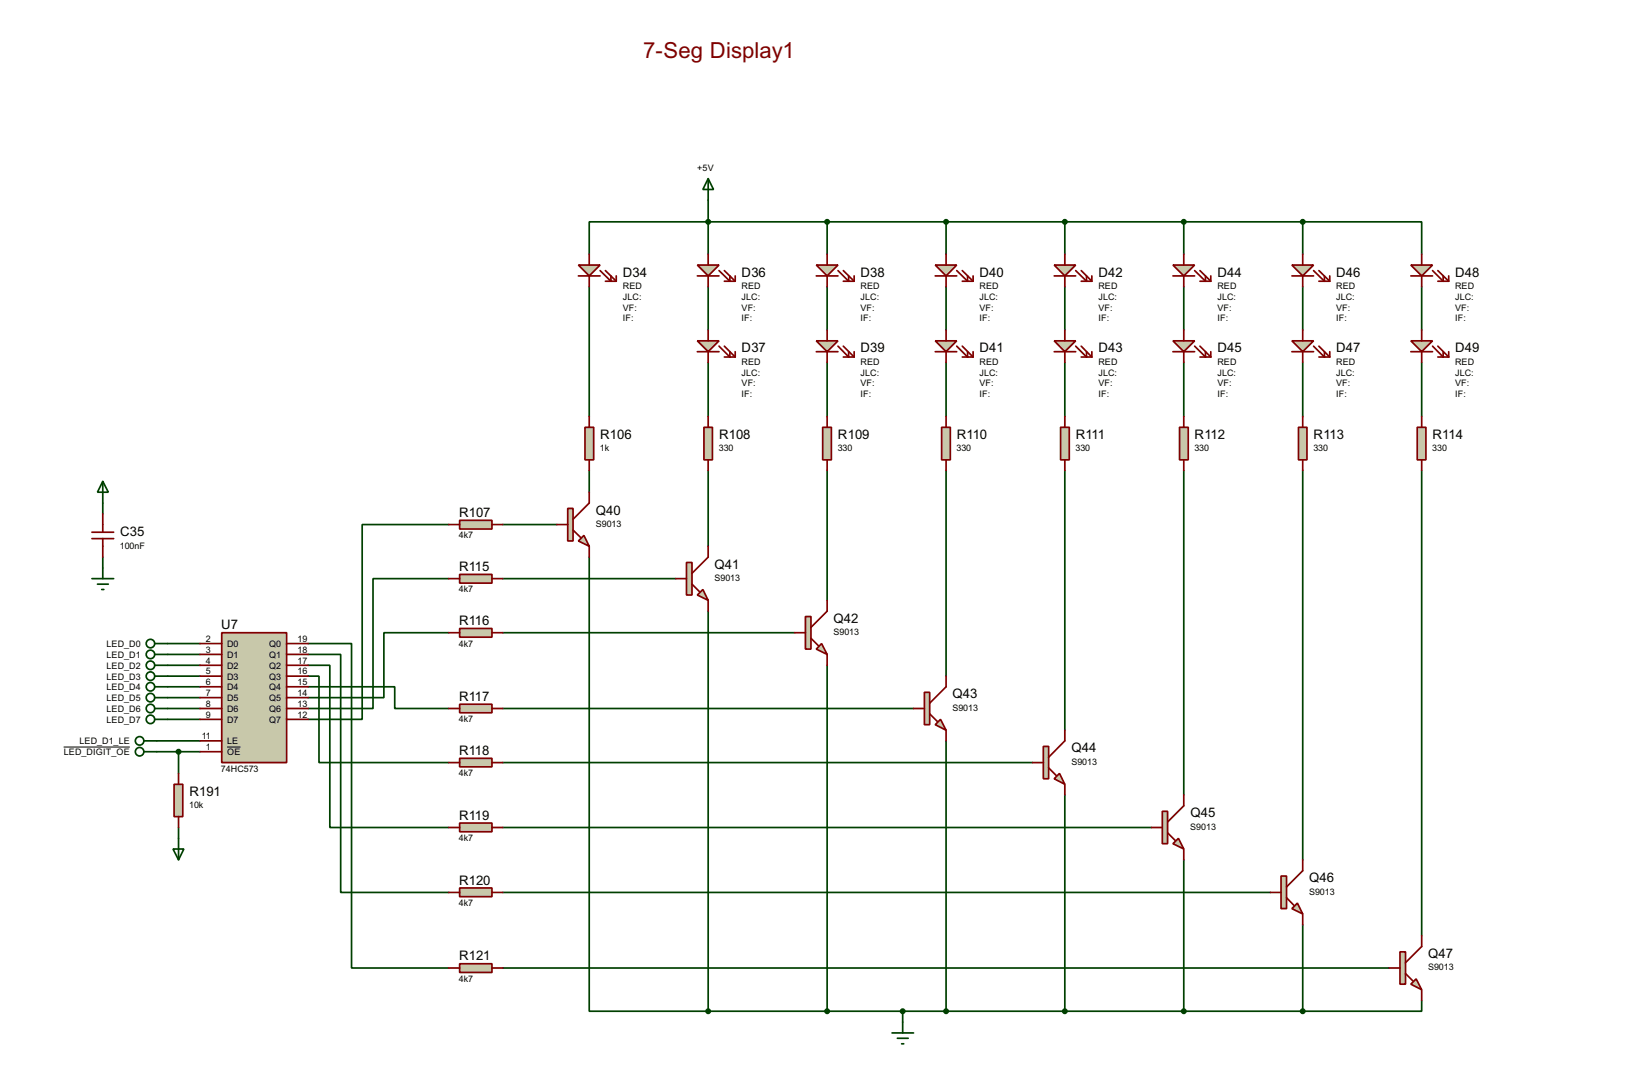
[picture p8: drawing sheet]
<svg xmlns="http://www.w3.org/2000/svg" width="383mm" height="256mm" viewBox="0 0 383 256" stroke-linecap="round" stroke-linejoin="round" font-family="sans-serif">
<g fill="none" stroke="#004000" stroke-width=".4">
<path d="M166.4 47v12.7M194.4 52.1v7.6M222.3 52.1v7.6M250.2 52.1v7.6M278.2 52.1v7.6M306.1 52.1h28v7.6M306.1 52.1h-167.6v7.6M306.1 52.1v7.6M138.5 67.4v30.4M166.4 67.4v10.1M194.4 67.4v10.1M222.3 67.4v10.1"/>
<path d="M250.2 67.4v10.1M278.2 67.4v10.1M306.1 67.4v10.1M334.1 67.4v10.1M166.4 85.1v12.7M194.4 85.1v12.7M222.3 85.1v12.7M250.2 85.1v12.7M278.2 85.1v12.7M306.1 85.1v12.7M334.1 85.1v12.7M24.2 118.2v2.5"/>
<path d="M138.5 110.5v5.1M166.4 110.5v17.8M194.4 110.5v30.5M222.3 110.5v48.3M250.2 110.5v61M278.2 110.5v76.2M306.1 110.5v91.5M334.1 110.5v109.3M24.2 130.9v2.5M105.5 135.9h-17.8v30.5h-15.3M105.5 123.2h-20.4v45.8h-12.7M118.2 123.2h12.7"/>
<path d="M118.2 135.9h40.6M138.5 130.9v106.6h27.9M39.4 151.2h7.6M39.4 153.7h7.6M39.4 156.3h7.6M39.4 158.8h7.6M72.4 151.2h10.2v76.2h22.9M72.4 153.7h7.7v55.9h25.4M72.4 156.3h5.1v38.1h28M72.4 158.8h2.6v20.3h30.5M105.5 148.6h-15.3v15.3h-17.8M118.2 148.6h68.5"/>
<path d="M166.4 143.6v93.9M194.4 156.3v81.2M36.9 174h10.1M36.9 176.6h10.1M39.4 166.4h7.6M39.4 161.3h7.6M39.4 163.9h7.6M39.4 169h7.6M42 176.6v5.1M72.4 161.3h20.4v5.1h12.7M118.2 166.4h96.5M118.2 179.1h124.4"/>
<path d="M222.3 174v63.5M42 194.4v2.5M118.2 194.4h152.4M250.2 186.7v50.8M118.2 209.6h180.3M278.2 202v35.5M306.1 217.2v20.3M118.2 227.4h208.2M166.4 237.5h139.7M212.1 237.5v2.6M334.1 235v2.5h-28"/>
</g>
<path d="M135.9 62.3h5.1l-2.5 2.5z" fill="#c8c8aa" stroke="#800000" stroke-width=".4"/>
<path d="M138.5 59.7v2.6M135.9 64.8h5.1M138.5 64.8v2.6M141 63.6l2.6 2.5v-1.3M142.3 63.6l2.5 2.5M142.3 66.1h2.5M144.8 64.8v1.3" fill="none" stroke="#800000" stroke-width=".4"/>
<path d="M135.9 127.1l1.3-1.3 1.3 2.5z" fill="#c8c8aa" stroke="#800000" stroke-width=".4"/>
<path d="M133.4 119.4h1.3v7.7h-1.3z" fill="#c8c8aa" stroke="#800000" stroke-width=".4"/>
<path d="M138.5 115.6v2.6l-3.8 3.8M130.9 123.2h2.5M134.7 124.5l1.8 1.8M138.5 128.3v2.6" fill="none" stroke="#800000" stroke-width=".4"/>
<path d="M137.5 100.4h2v7.6h-2z" fill="#c8c8aa" stroke="#800000" stroke-width=".4"/>
<path d="M138.5 97.8v2.6M138.5 108v2.5" fill="none" stroke="#800000" stroke-width=".4"/>
<path d="M108 122.2h7.6v2.1h-7.6z" fill="#c8c8aa" stroke="#800000" stroke-width=".4"/>
<path d="M105.5 123.2h2.5M115.6 123.2h2.6" fill="none" stroke="#800000" stroke-width=".4"/>
<path d="M163.9 62.3h5.1l-2.6 2.5z" fill="#c8c8aa" stroke="#800000" stroke-width=".4"/>
<path d="M166.4 59.7v2.6M163.9 64.8h5.1M166.4 64.8v2.6M169 63.6l2.5 2.5v-1.3M170.2 63.6l2.6 2.5M170.2 66.1h2.6M172.8 64.8v1.3" fill="none" stroke="#800000" stroke-width=".4"/>
<path d="M163.9 80.1h5.1l-2.6 2.5z" fill="#c8c8aa" stroke="#800000" stroke-width=".4"/>
<path d="M166.4 77.5v2.6M163.9 82.6h5.1M166.4 82.6v2.5M169 81.3l2.5 2.6v-1.3M170.2 81.3l2.6 2.6M170.2 83.9h2.6M172.8 82.6v1.3" fill="none" stroke="#800000" stroke-width=".4"/>
<path d="M163.9 139.8l1.3-1.3 1.2 2.5z" fill="#c8c8aa" stroke="#800000" stroke-width=".4"/>
<path d="M161.3 132.1h1.3v7.7h-1.3z" fill="#c8c8aa" stroke="#800000" stroke-width=".4"/>
<path d="M158.8 135.9h2.5M162.6 137.2l1.8 1.8M166.4 128.3v2.6l-3.8 3.8M166.4 141v2.6" fill="none" stroke="#800000" stroke-width=".4"/>
<path d="M165.4 100.4h2v7.6h-2z" fill="#c8c8aa" stroke="#800000" stroke-width=".4"/>
<path d="M166.4 97.8v2.6M166.4 108v2.5" fill="none" stroke="#800000" stroke-width=".4"/>
<path d="M191.8 62.3h5.1l-2.5 2.5z" fill="#c8c8aa" stroke="#800000" stroke-width=".4"/>
<path d="M194.4 59.7v2.6M191.8 64.8h5.1M194.4 64.8v2.6M196.9 63.6l2.5 2.5v-1.3M198.2 63.6l2.5 2.5M198.2 66.1h2.5M200.7 64.8v1.3" fill="none" stroke="#800000" stroke-width=".4"/>
<path d="M191.8 80.1h5.1l-2.5 2.5z" fill="#c8c8aa" stroke="#800000" stroke-width=".4"/>
<path d="M194.4 77.5v2.6M191.8 82.6h5.1M194.4 82.6v2.5M196.9 81.3l2.5 2.6v-1.3M198.2 81.3l2.5 2.6M198.2 83.9h2.5M200.7 82.6v1.3" fill="none" stroke="#800000" stroke-width=".4"/>
<path d="M193.1 151.2l1.3 2.5-2.6-1.2z" fill="#c8c8aa" stroke="#800000" stroke-width=".4"/>
<path d="M189.3 144.8h1.3v7.7h-1.3z" fill="#c8c8aa" stroke="#800000" stroke-width=".4"/>
<path d="M186.7 148.6h2.6M190.6 149.9l1.7 1.8M194.4 141v2.6l-3.8 3.8M194.4 153.7v2.6" fill="none" stroke="#800000" stroke-width=".4"/>
<path d="M193.3 100.4h2.1v7.6h-2.1z" fill="#c8c8aa" stroke="#800000" stroke-width=".4"/>
<path d="M194.4 97.8v2.6M194.4 108v2.5" fill="none" stroke="#800000" stroke-width=".4"/>
<path d="M219.8 62.3h5l-2.5 2.5z" fill="#c8c8aa" stroke="#800000" stroke-width=".4"/>
<path d="M222.3 59.7v2.6M219.8 64.8h5M222.3 64.8v2.6M224.8 63.6l2.6 2.5v-1.3M226.1 63.6l2.6 2.5M226.1 66.1h2.6M228.7 64.8v1.3" fill="none" stroke="#800000" stroke-width=".4"/>
<path d="M219.8 80.1h5l-2.5 2.5z" fill="#c8c8aa" stroke="#800000" stroke-width=".4"/>
<path d="M222.3 77.5v2.6M219.8 82.6h5M222.3 82.6v2.5M224.8 81.3l2.6 2.6v-1.3M226.1 81.3l2.6 2.6M226.1 83.9h2.6M228.7 82.6v1.3" fill="none" stroke="#800000" stroke-width=".4"/>
<path d="M219.8 170.2l1.2-1.2 1.3 2.5z" fill="#c8c8aa" stroke="#800000" stroke-width=".4"/>
<path d="M217.2 162.6h1.3v7.6h-1.3z" fill="#c8c8aa" stroke="#800000" stroke-width=".4"/>
<path d="M222.3 158.8v2.5l-3.8 3.9M214.7 166.4h2.5M218.5 167.7l1.8 1.8M222.3 171.5v2.5" fill="none" stroke="#800000" stroke-width=".4"/>
<path d="M221.3 100.4h2v7.6h-2z" fill="#c8c8aa" stroke="#800000" stroke-width=".4"/>
<path d="M222.3 97.8v2.6M222.3 108v2.5" fill="none" stroke="#800000" stroke-width=".4"/>
<path d="M247.7 62.3h5.1l-2.6 2.5z" fill="#c8c8aa" stroke="#800000" stroke-width=".4"/>
<path d="M250.2 59.7v2.6M247.7 64.8h5.1M250.2 64.8v2.6M252.8 63.6l2.5 2.5v-1.3M254.1 63.6l2.5 2.5M254.1 66.1h2.5M256.6 64.8v1.3" fill="none" stroke="#800000" stroke-width=".4"/>
<path d="M247.7 80.1h5.1l-2.6 2.5z" fill="#c8c8aa" stroke="#800000" stroke-width=".4"/>
<path d="M250.2 77.5v2.6M247.7 82.6h5.1M250.2 82.6v2.5M252.8 81.3l2.5 2.6v-1.3M254.1 81.3l2.5 2.6M254.1 83.9h2.5M256.6 82.6v1.3" fill="none" stroke="#800000" stroke-width=".4"/>
<path d="M247.7 182.9l1.3-1.2 1.2 2.5z" fill="#c8c8aa" stroke="#800000" stroke-width=".4"/>
<path d="M245.2 175.3h1.2v7.6h-1.2z" fill="#c8c8aa" stroke="#800000" stroke-width=".4"/>
<path d="M242.6 179.1h2.6M250.2 171.5v2.5l-3.8 3.9M246.4 180.4l1.8 1.8M250.2 184.2v2.5" fill="none" stroke="#800000" stroke-width=".4"/>
<path d="M249.2 100.4h2.1v7.6h-2.1z" fill="#c8c8aa" stroke="#800000" stroke-width=".4"/>
<path d="M250.2 97.8v2.6M250.2 108v2.5" fill="none" stroke="#800000" stroke-width=".4"/>
<path d="M275.6 62.3h5.1l-2.5 2.5z" fill="#c8c8aa" stroke="#800000" stroke-width=".4"/>
<path d="M278.2 59.7v2.6M275.6 64.8h5.1M278.2 64.8v2.6M280.7 63.6l2.6 2.5v-1.3M282 63.6l2.5 2.5M282 66.1h2.5M284.5 64.8v1.3" fill="none" stroke="#800000" stroke-width=".4"/>
<path d="M275.6 80.1h5.1l-2.5 2.5z" fill="#c8c8aa" stroke="#800000" stroke-width=".4"/>
<path d="M278.2 77.5v2.6M275.6 82.6h5.1M278.2 82.6v2.5M280.7 81.3l2.6 2.6v-1.3M282 81.3l2.5 2.6M282 83.9h2.5M284.5 82.6v1.3" fill="none" stroke="#800000" stroke-width=".4"/>
<path d="M275.6 198.2l1.3-1.3 1.3 2.5z" fill="#c8c8aa" stroke="#800000" stroke-width=".4"/>
<path d="M273.1 190.6h1.3v7.6h-1.3z" fill="#c8c8aa" stroke="#800000" stroke-width=".4"/>
<path d="M270.6 194.4h2.5M274.4 195.6l1.8 1.8M278.2 186.7v2.6l-3.8 3.8M278.2 199.4v2.6" fill="none" stroke="#800000" stroke-width=".4"/>
<path d="M277.2 100.4h2v7.6h-2z" fill="#c8c8aa" stroke="#800000" stroke-width=".4"/>
<path d="M278.2 97.8v2.6M278.2 108v2.5" fill="none" stroke="#800000" stroke-width=".4"/>
<path d="M303.6 62.3h5.1l-2.6 2.5z" fill="#c8c8aa" stroke="#800000" stroke-width=".4"/>
<path d="M306.1 59.7v2.6M303.6 64.8h5.1M306.1 64.8v2.6M308.7 63.6l2.5 2.5v-1.3M309.9 63.6l2.6 2.5M309.9 66.1h2.6M312.5 64.8v1.3" fill="none" stroke="#800000" stroke-width=".4"/>
<path d="M303.6 80.1h5.1l-2.6 2.5z" fill="#c8c8aa" stroke="#800000" stroke-width=".4"/>
<path d="M306.1 77.5v2.6M303.6 82.6h5.1M306.1 82.6v2.5M308.7 81.3l2.5 2.6v-1.3M309.9 81.3l2.6 2.6M309.9 83.9h2.6M312.5 82.6v1.3" fill="none" stroke="#800000" stroke-width=".4"/>
<path d="M303.6 213.4l1.3-1.3 1.2 2.6z" fill="#c8c8aa" stroke="#800000" stroke-width=".4"/>
<path d="M301 205.8h1.3v7.6h-1.3z" fill="#c8c8aa" stroke="#800000" stroke-width=".4"/>
<path d="M298.5 209.6h2.5M302.3 210.9l1.8 1.8M306.1 202v2.5l-3.8 3.8M306.1 214.7v2.5" fill="none" stroke="#800000" stroke-width=".4"/>
<path d="M305.1 100.4h2v7.6h-2z" fill="#c8c8aa" stroke="#800000" stroke-width=".4"/>
<path d="M306.1 97.8v2.6M306.1 108v2.5" fill="none" stroke="#800000" stroke-width=".4"/>
<path d="M331.5 62.3h5.1l-2.5 2.5z" fill="#c8c8aa" stroke="#800000" stroke-width=".4"/>
<path d="M334.1 59.7v2.6M331.5 64.8h5.1M334.1 64.8v2.6M336.6 63.6l2.5 2.5v-1.3M337.9 63.6l2.5 2.5M337.9 66.1h2.5M340.4 64.8v1.3" fill="none" stroke="#800000" stroke-width=".4"/>
<path d="M331.5 231.2l1.3-1.3 1.3 2.6z" fill="#c8c8aa" stroke="#800000" stroke-width=".4"/>
<path d="M329 223.6h1.3v7.6h-1.3z" fill="#c8c8aa" stroke="#800000" stroke-width=".4"/>
<path d="M334.1 219.8v2.5l-3.8 3.8M326.4 227.4h2.6M330.3 228.7l1.7 1.7M334.1 232.5v2.5" fill="none" stroke="#800000" stroke-width=".4"/>
<path d="M333 100.4h2.1v7.6h-2.1z" fill="#c8c8aa" stroke="#800000" stroke-width=".4"/>
<path d="M334.1 97.8v2.6M334.1 108v2.5" fill="none" stroke="#800000" stroke-width=".4"/>
<path d="M108 134.9h7.6v2.1h-7.6z" fill="#c8c8aa" stroke="#800000" stroke-width=".4"/>
<path d="M105.5 135.9h2.5M115.6 135.9h2.6" fill="none" stroke="#800000" stroke-width=".4"/>
<path d="M108 147.6h7.6v2.1h-7.6z" fill="#c8c8aa" stroke="#800000" stroke-width=".4"/>
<path d="M105.5 148.6h2.5M115.6 148.6h2.6" fill="none" stroke="#800000" stroke-width=".4"/>
<path d="M108 165.4h7.6v2h-7.6z" fill="#c8c8aa" stroke="#800000" stroke-width=".4"/>
<path d="M105.5 166.4h2.5M115.6 166.4h2.6" fill="none" stroke="#800000" stroke-width=".4"/>
<path d="M108 178.1h7.6v2h-7.6z" fill="#c8c8aa" stroke="#800000" stroke-width=".4"/>
<path d="M105.5 179.1h2.5M115.6 179.1h2.6" fill="none" stroke="#800000" stroke-width=".4"/>
<path d="M108 193.3h7.6v2.1h-7.6z" fill="#c8c8aa" stroke="#800000" stroke-width=".4"/>
<path d="M105.5 194.4h2.5M115.6 194.4h2.6" fill="none" stroke="#800000" stroke-width=".4"/>
<path d="M108 208.6h7.6v2h-7.6z" fill="#c8c8aa" stroke="#800000" stroke-width=".4"/>
<path d="M105.5 209.6h2.5M115.6 209.6h2.6" fill="none" stroke="#800000" stroke-width=".4"/>
<path d="M108 226.4h7.6v2h-7.6z" fill="#c8c8aa" stroke="#800000" stroke-width=".4"/>
<path d="M105.5 227.4h2.5M115.6 227.4h2.6" fill="none" stroke="#800000" stroke-width=".4"/>
<g fill="#004000" stroke="#004000" stroke-width=".4">
<circle cx="306.1" cy="237.5" r=".5"/>
<circle cx="278.1" cy="237.5" r=".5"/>
<circle cx="250.2" cy="237.5" r=".5"/>
<circle cx="222.3" cy="237.5" r=".5"/>
<circle cx="194.3" cy="237.5" r=".5"/>
<circle cx="166.4" cy="237.5" r=".5"/>
<circle cx="212.1" cy="237.5" r=".5"/>
<circle cx="306.1" cy="52.1" r=".5"/>
<circle cx="278.1" cy="52.1" r=".5"/>
<circle cx="250.2" cy="52.1" r=".5"/>
<circle cx="222.3" cy="52.1" r=".5"/>
<circle cx="194.3" cy="52.1" r=".5"/>
<circle cx="166.4" cy="52.1" r=".5"/>
</g>
<path d="M166.4 42l1.3 2.5h-2.5zM166.4 42v5M209.6 242.6h5.1M210.9 243.9h2.5M211.9 245.2h.5M212.1 240.1v2.5" fill="none" stroke="#004000" stroke-width=".4"/>
<path d="M331.5 80.1h5.1l-2.5 2.5z" fill="#c8c8aa" stroke="#800000" stroke-width=".4"/>
<path d="M334.1 77.5v2.6M331.5 82.6h5.1M334.1 82.6v2.5M336.6 81.3l2.5 2.6v-1.3M337.9 81.3l2.5 2.6M337.9 83.9h2.5M340.4 82.6v1.3M21.6 126.5h5.1M21.6 125h5.1M24.2 120.7v4.3M24.2 126.5v4.4" fill="none" stroke="#800000" stroke-width=".4"/>
<path d="M24.2 113.1l1.3 2.5h-2.6zM24.2 113.1v5.1M21.6 135.9h5.1M22.9 137.2h2.6M23.9 138.5h.5M24.2 133.4v2.5" fill="none" stroke="#004000" stroke-width=".4"/>
<path d="M52.1 148.6h15.3v30.5h-15.3z" fill="#c8c8aa" stroke="#800000" stroke-width=".4"/>
<g fill="none" stroke="#800000" stroke-width=".4">
<path d="M47 151.2h5.1M47 153.7h5.1M47 156.3h5.1M47 158.8h5.1M67.4 151.2h5M67.4 153.7h5M67.4 156.3h5M67.4 158.8h5M47 161.3h5.1M47 163.9h5.1M47 166.4h5.1M47 169h5.1"/>
<path d="M47 174h5.1M47 176.6h5.1M67.4 161.3h5M67.4 163.9h5M67.4 166.4h5M67.4 169h5"/>
</g>
<path d="M15 175.5h15.5M53.4 175.5h3.1" fill="none" stroke="#000" stroke-width=".23"/>
<g fill="none" stroke="#004000" stroke-width=".4">
<path d="M36.4 151.2h3M36.4 153.7h3M36.4 156.3h3M36.4 158.8h3M33.8 174h3.1M33.8 176.6h3.1M36.4 161.3h3M36.4 163.9h3M36.4 166.4h3M36.4 169h3"/>
<circle cx="35.3" cy="158.8" r="1"/>
<circle cx="35.3" cy="156.3" r="1"/>
<circle cx="35.3" cy="151.2" r="1"/>
<circle cx="35.3" cy="153.7" r="1"/>
<circle cx="32.8" cy="174" r="1"/>
<circle cx="32.8" cy="176.6" r="1"/>
<circle cx="35.3" cy="163.9" r="1"/>
<circle cx="35.3" cy="166.4" r="1"/>
<circle cx="35.3" cy="169" r="1"/>
<circle cx="35.3" cy="161.3" r="1"/>
</g>
<path d="M40.9 184.2h2.1v7.6h-2.1z" fill="#c8c8aa" stroke="#800000" stroke-width=".4"/>
<path d="M42 181.7v2.5M42 191.8v2.6" fill="none" stroke="#800000" stroke-width=".4"/>
<circle cx="41.9" cy="176.6" r=".5" fill="#004000" stroke="#004000" stroke-width=".4"/>
<path d="M40.7 199.4h2.5l-1.2 2.6zM42 196.9v5.1" fill="none" stroke="#004000" stroke-width=".4"/>
<text font-size="5.8" fill="#800000" x="151.2" y="13.7">7-Seg Display1</text>
<g font-size="3.5">
<text x="146.4" y="64.9">D34</text>
<text x="174.3" y="64.9">D36</text>
<text x="202.2" y="64.9">D38</text>
<text x="230.2" y="64.9">D40</text>
<text x="258.1" y="64.9">D42</text>
<text x="286.1" y="64.9">D44</text>
<text x="314" y="64.9">D46</text>
<text x="341.9" y="64.9">D48</text>
<text x="174.3" y="82.8">D37</text>
<text x="202.2" y="82.8">D39</text>
<text x="230.2" y="82.8">D41</text>
<text x="258.1" y="82.8">D43</text>
<text x="286.1" y="82.8">D45</text>
<text x="314" y="82.8">D47</text>
<text x="341.9" y="82.8">D49</text>
<text x="141" y="103.1">R106</text>
<text x="169" y="103.1">R108</text>
<text x="196.9" y="103.1">R109</text>
<text x="224.8" y="103.1">R110</text>
<text x="252.8" y="103.1">R111</text>
<text x="280.7" y="103.1">R112</text>
<text x="308.7" y="103.1">R113</text>
<text x="336.6" y="103.1">R114</text>
<text x="28.2" y="125.9">C35</text>
<text x="107.9" y="121.4">R107</text>
<text x="140" y="120.9">Q40</text>
<text x="107.9" y="134.1">R115</text>
<text x="167.9" y="133.6">Q41</text>
<text x="52" y="147.8">U7</text>
<text x="107.9" y="146.8">R116</text>
<text x="195.9" y="146.3">Q42</text>
<text x="107.9" y="164.6">R117</text>
<text x="223.8" y="164">Q43</text>
<text x="107.9" y="177.3">R118</text>
<text x="251.8" y="176.7">Q44</text>
<text x="44.5" y="186.9">R191</text>
<text x="279.7" y="192">Q45</text>
<text x="107.9" y="192.5">R119</text>
<text x="107.9" y="207.8">R120</text>
<text x="307.6" y="207.2">Q46</text>
<text x="107.9" y="225.6">R121</text>
<text x="335.6" y="225">Q47</text>
</g>
<g font-size="2.4">
<text x="163.9" y="40.2">+5V</text>
<text x="146.3" y="67.8">RED</text>
<text x="146.3" y="70.4">JLC:</text>
<text x="174.2" y="67.8">RED</text>
<text x="174.2" y="70.4">JLC:</text>
<text x="202.2" y="67.8">RED</text>
<text x="202.2" y="70.4">JLC:</text>
<text x="230.1" y="67.8">RED</text>
<text x="230.1" y="70.4">JLC:</text>
<text x="258.1" y="67.8">RED</text>
<text x="258.1" y="70.4">JLC:</text>
<text x="286" y="67.8">RED</text>
<text x="286" y="70.4">JLC:</text>
<text x="313.9" y="67.8">RED</text>
<text x="313.9" y="70.4">JLC:</text>
<text x="341.9" y="67.8">RED</text>
<text x="341.9" y="70.4">JLC:</text>
<text x="146.3" y="73">VF:</text>
<text x="146.3" y="75.5">IF:</text>
<text x="174.2" y="73">VF:</text>
<text x="174.2" y="75.5">IF:</text>
<text x="202.2" y="73">VF:</text>
<text x="202.2" y="75.5">IF:</text>
<text x="230.1" y="73">VF:</text>
<text x="230.1" y="75.5">IF:</text>
<text x="258.1" y="73">VF:</text>
<text x="258.1" y="75.5">IF:</text>
<text x="286" y="73">VF:</text>
<text x="286" y="75.5">IF:</text>
<text x="313.9" y="73">VF:</text>
<text x="313.9" y="75.5">IF:</text>
<text x="341.9" y="73">VF:</text>
<text x="341.9" y="75.5">IF:</text>
<text x="174.2" y="85.7">RED</text>
<text x="174.2" y="88.2">JLC:</text>
<text x="202.2" y="85.7">RED</text>
<text x="202.2" y="88.2">JLC:</text>
<text x="230.1" y="85.7">RED</text>
<text x="230.1" y="88.2">JLC:</text>
<text x="258.1" y="85.7">RED</text>
<text x="258.1" y="88.2">JLC:</text>
<text x="286" y="85.7">RED</text>
<text x="286" y="88.2">JLC:</text>
<text x="313.9" y="85.7">RED</text>
<text x="313.9" y="88.2">JLC:</text>
<text x="341.9" y="85.7">RED</text>
<text x="341.9" y="88.2">JLC:</text>
<text x="174.2" y="90.8">VF:</text>
<text x="174.2" y="93.3">IF:</text>
<text x="202.2" y="90.8">VF:</text>
<text x="202.2" y="93.3">IF:</text>
<text x="230.1" y="90.8">VF:</text>
<text x="230.1" y="93.3">IF:</text>
<text x="258.1" y="90.8">VF:</text>
<text x="258.1" y="93.3">IF:</text>
<text x="286" y="90.8">VF:</text>
<text x="286" y="93.3">IF:</text>
<text x="313.9" y="90.8">VF:</text>
<text x="313.9" y="93.3">IF:</text>
<text x="341.9" y="90.8">VF:</text>
<text x="341.9" y="93.3">IF:</text>
<text x="141" y="106">1k</text>
<text x="168.9" y="106">330</text>
<text x="196.8" y="106">330</text>
<text x="224.8" y="106">330</text>
<text x="252.7" y="106">330</text>
<text x="280.7" y="106">330</text>
<text x="308.6" y="106">330</text>
<text x="336.6" y="106">330</text>
<text x="140" y="123.8">S9013</text>
<text x="28.2" y="128.9">100nF</text>
<text x="107.8" y="126.5">4k7</text>
<text x="167.9" y="136.5">S9013</text>
<text x="107.8" y="139.2">4k7</text>
<text x="195.8" y="149.2">S9013</text>
<text x="25" y="152">LED_D0</text>
<text x="25" y="154.5">LED_D1</text>
<text x="48.4" y="150.8">2</text>
<text x="48.4" y="153.3">3</text>
<text x="48.4" y="155.9">4</text>
<text x="53.4" y="152">D0</text>
<text x="53.4" y="154.5">D1</text>
<text x="63.2" y="152">Q0</text>
<text x="63.2" y="154.5">Q1</text>
<text x="69.9" y="150.8">19</text>
<text x="69.9" y="153.3">18</text>
<text x="69.9" y="155.9">17</text>
<text x="107.8" y="151.9">4k7</text>
<text x="25" y="157.1">LED_D2</text>
<text x="25" y="159.6">LED_D3</text>
<text x="48.4" y="158.4">5</text>
<text x="48.4" y="160.9">6</text>
<text x="53.4" y="157.1">D2</text>
<text x="53.4" y="159.6">D3</text>
<text x="63.2" y="157.1">Q2</text>
<text x="63.2" y="159.6">Q3</text>
<text x="69.9" y="158.4">16</text>
<text x="69.9" y="160.9">15</text>
<text x="25" y="162.1">LED_D4</text>
<text x="25" y="164.7">LED_D5</text>
<text x="25" y="167.2">LED_D6</text>
<text x="48.4" y="163.5">7</text>
<text x="48.4" y="166">8</text>
<text x="53.4" y="162.1">D4</text>
<text x="53.4" y="164.7">D5</text>
<text x="53.4" y="167.2">D6</text>
<text x="63.2" y="162.1">Q4</text>
<text x="63.2" y="164.7">Q5</text>
<text x="63.2" y="167.2">Q6</text>
<text x="69.9" y="163.5">14</text>
<text x="69.9" y="166">13</text>
<text x="223.8" y="167">S9013</text>
<text x="25" y="169.8">LED_D7</text>
<text x="47.4" y="173.6">11</text>
<text x="48.4" y="168.6">9</text>
<text x="53.4" y="169.8">D7</text>
<text x="63.2" y="169.8">Q7</text>
<text x="69.9" y="168.6">12</text>
<text x="107.8" y="169.6">4k7</text>
<text x="15" y="177.4">LED_DIGIT_OE</text>
<text x="18.7" y="174.8">LED_D1_LE</text>
<text x="48.4" y="176.2">1</text>
<text x="53.4" y="174.8">LE</text>
<text x="53.4" y="177.4">OE</text>
<text x="251.7" y="179.7">S9013</text>
<text x="51.9" y="181.3">74HC573</text>
<text x="107.8" y="182.3">4k7</text>
<text x="44.5" y="189.8">10k</text>
<text x="107.8" y="197.6">4k7</text>
<text x="279.7" y="194.9">S9013</text>
<text x="107.8" y="212.8">4k7</text>
<text x="307.6" y="210.1">S9013</text>
<text x="335.5" y="227.9">S9013</text>
<text x="107.8" y="230.6">4k7</text>
</g>
</svg>
